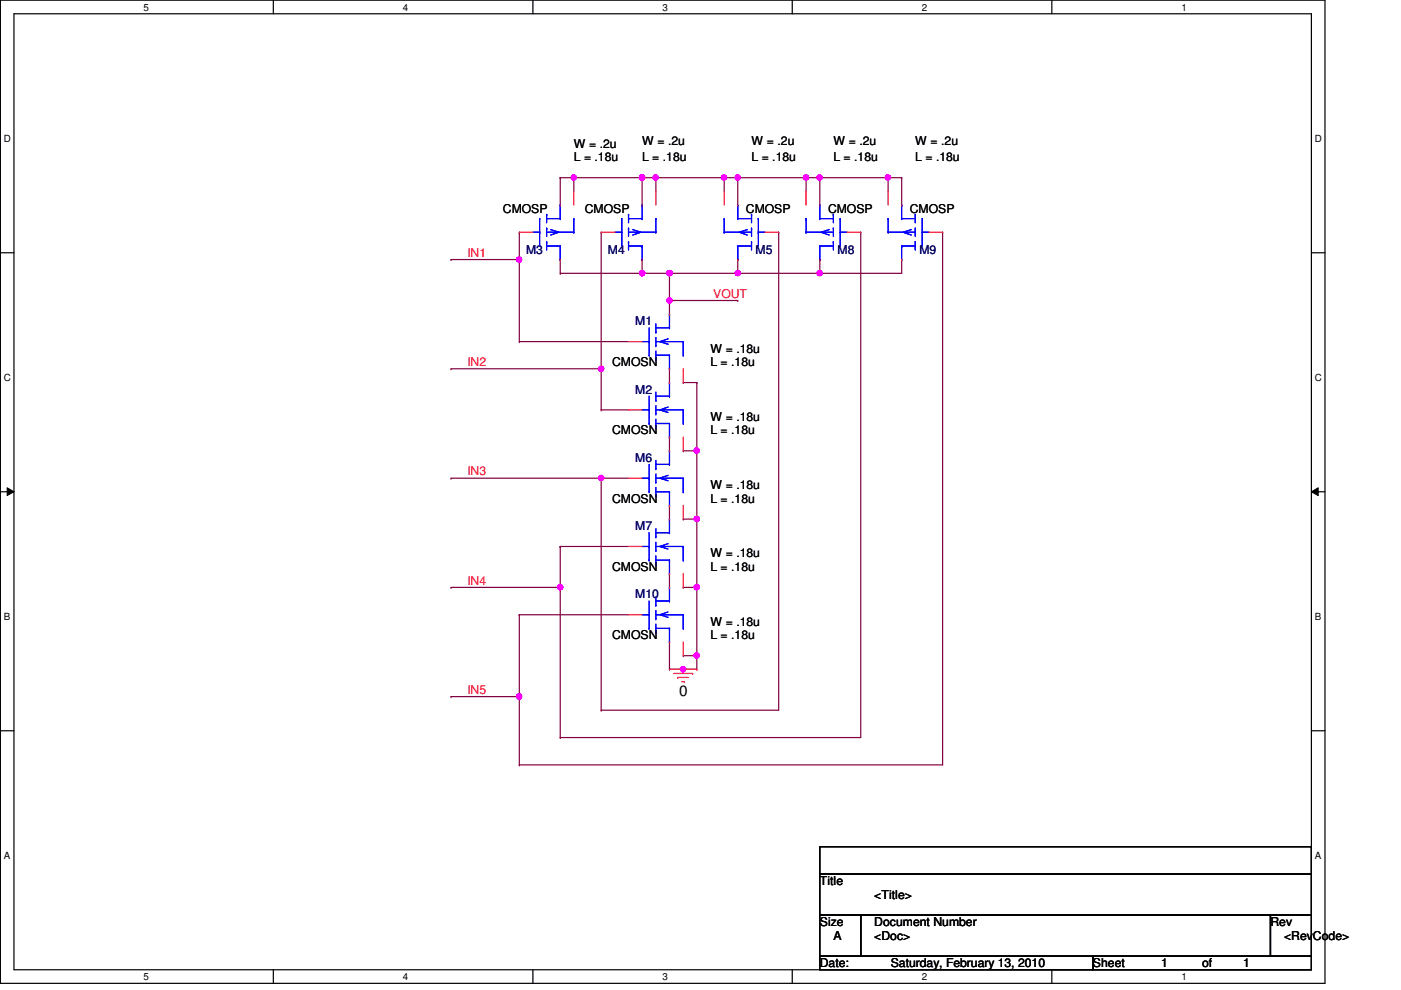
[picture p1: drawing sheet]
<svg xmlns="http://www.w3.org/2000/svg" width="297mm" height="210mm" viewBox="0 0 297 210" stroke-linecap="round" stroke-linejoin="round" font-family="sans-serif">
<path d="M.1 0h280.8v208.5h-280.8zM3 2.9h275v202.7h-275z" fill="none" stroke="#000" stroke-width=".25"/>
<g fill="#fff">
<path d="M30.4 .3h1.2v2.4h-1.2z"/>
<path d="M30.4 205.9h1.2v2.3h-1.2z"/>
</g>
<path d="M58 0v2.9M58 205.6v2.9" fill="none" stroke="#000" stroke-width=".25"/>
<g fill="#fff">
<path d="M85.4 .3h1.2v2.4h-1.2z"/>
<path d="M85.4 205.9h1.2v2.3h-1.2z"/>
</g>
<path d="M113 0v2.9M113 205.6v2.9" fill="none" stroke="#000" stroke-width=".25"/>
<g fill="#fff">
<path d="M140.5 .3h1.1v2.4h-1.1z"/>
<path d="M140.5 205.9h1.1v2.3h-1.1z"/>
</g>
<path d="M168 0v2.9M168 205.6v2.9" fill="none" stroke="#000" stroke-width=".25"/>
<g fill="#fff">
<path d="M195.4 .3h1.2v2.4h-1.2z"/>
<path d="M195.4 205.9h1.2v2.3h-1.2z"/>
</g>
<path d="M223 0v2.9M223 205.6v2.9" fill="none" stroke="#000" stroke-width=".25"/>
<g fill="#fff">
<path d="M250.5 .3h1.1v2.4h-1.1z"/>
<path d="M250.5 205.9h1.1v2.3h-1.1z"/>
<path d="M.8 28.2h1.5v2.4h-1.5z"/>
<path d="M278.8 28.2h1.4v2.4h-1.4z"/>
<path d="M.8 78.9h1.5v2.3h-1.5z"/>
<path d="M278.8 78.9h1.4v2.3h-1.4z"/>
</g>
<path d="M.1 53.6h2.9M278 53.6h2.9" fill="none" stroke="#000" stroke-width=".25"/>
<g fill="#fff">
<path d="M.8 129.6h1.4v2.3h-1.4z"/>
<path d="M278.8 129.6h1.3v2.3h-1.3z"/>
</g>
<path d="M.1 104.3h2.9M278 104.3h2.9" fill="none" stroke="#000" stroke-width=".25"/>
<path d="M1.5 103.4l1.5 .9-1.5 .8zM278 104.3l1.5-.9v1.7z" fill="#000"/>
<path d="M1.5 103.4l1.5 .9-1.5 .8zM278 104.3l1.5-.9v1.7z" fill="none" stroke="#000" stroke-width=".21"/>
<g fill="#fff">
<path d="M.8 180.3h1.4v2.3h-1.4z"/>
<path d="M278.8 180.3h1.3v2.3h-1.3z"/>
</g>
<path d="M.1 154.9h2.9M278 154.9h2.9" fill="none" stroke="#000" stroke-width=".25"/>
<g fill="none" stroke="#800040" stroke-width=".25">
<path d="M144.9 81.1h.1M144.9 95.6h.1M144.9 81.1h2.8M147.7 81.1h.1M147.7 81.1v14.5h-2.8M144.9 110.1h.1M144.9 110.1h2.8M144.9 124.5h.1M144.9 139h.1M144.9 124.5h2.8M144.9 139h2.8M147.7 139h.1"/>
<path d="M147.7 139v2.9"/>
</g>
<circle cx="147.7" cy="139" r=".56" fill="#f0f"/>
<circle cx="147.7" cy="139" r=".56" fill="none" stroke="#f0f" stroke-width=".25"/>
<path d="M147.7 95.6h.1M147.7 95.6v14.5" fill="none" stroke="#800040" stroke-width=".25"/>
<circle cx="147.7" cy="95.6" r=".56" fill="#f0f"/>
<circle cx="147.7" cy="95.6" r=".56" fill="none" stroke="#f0f" stroke-width=".25"/>
<path d="M147.7 110.1h.1M147.7 110.1v14.4" fill="none" stroke="#800040" stroke-width=".25"/>
<circle cx="147.7" cy="110" r=".56" fill="#f0f"/>
<circle cx="147.7" cy="110" r=".56" fill="none" stroke="#f0f" stroke-width=".25"/>
<path d="M147.7 124.5h.1M147.7 124.5v14.5" fill="none" stroke="#800040" stroke-width=".25"/>
<circle cx="147.7" cy="124.5" r=".56" fill="#f0f"/>
<circle cx="147.7" cy="124.5" r=".56" fill="none" stroke="#f0f" stroke-width=".25"/>
<path d="M136.1 58h.1M136.1 58h5.8" fill="none" stroke="#800040" stroke-width=".25"/>
<circle cx="136.1" cy="57.9" r=".56" fill="#f0f"/>
<circle cx="136.1" cy="57.9" r=".56" fill="none" stroke="#f0f" stroke-width=".25"/>
<path d="M118.8 55h.1M118.8 55v3M136.1 55h.1M136.1 55v3M127.5 101.4h.1M127.5 101.4h5.8" fill="none" stroke="#800040" stroke-width=".25"/>
<circle cx="136.1" cy="57.9" r=".56" fill="#f0f"/>
<circle cx="136.1" cy="57.9" r=".56" fill="none" stroke="#f0f" stroke-width=".25"/>
<path d="M118.8 37.7h.1M118.8 37.7v5.8M121.7 37.7h.1M121.7 37.7v2.9M127.5 78.2h.1M127.5 78.2v8.7M141.9 78.2h.1M141.9 78.2v2.9M127.5 86.9h.1M127.5 86.9h5.8" fill="none" stroke="#800040" stroke-width=".25"/>
<circle cx="127.5" cy="78.2" r=".56" fill="#f0f"/>
<circle cx="127.5" cy="78.2" r=".56" fill="none" stroke="#f0f" stroke-width=".25"/>
<path d="M121.7 37.7h.1M121.7 37.7h14.4" fill="none" stroke="#800040" stroke-width=".25"/>
<circle cx="136.1" cy="37.6" r=".56" fill="#f0f"/>
<circle cx="136.1" cy="37.6" r=".56" fill="none" stroke="#f0f" stroke-width=".25"/>
<circle cx="121.7" cy="37.6" r=".56" fill="#f0f"/>
<circle cx="121.7" cy="37.6" r=".56" fill="none" stroke="#f0f" stroke-width=".25"/>
<path d="M141.9 63.7h.1M141.9 63.7v2.9" fill="none" stroke="#800040" stroke-width=".25"/>
<circle cx="141.9" cy="63.7" r=".56" fill="#f0f"/>
<circle cx="141.9" cy="63.7" r=".56" fill="none" stroke="#f0f" stroke-width=".25"/>
<path d="M110.1 55h.1M110.1 55v17.4M110.1 72.4h.1M110.1 72.4h23.2" fill="none" stroke="#800040" stroke-width=".25"/>
<circle cx="110.1" cy="55" r=".56" fill="#f0f"/>
<circle cx="110.1" cy="55" r=".56" fill="none" stroke="#f0f" stroke-width=".25"/>
<path d="M141.9 58h.1M141.9 58v5.7" fill="none" stroke="#800040" stroke-width=".25"/>
<circle cx="141.9" cy="57.9" r=".56" fill="#f0f"/>
<circle cx="141.9" cy="57.9" r=".56" fill="none" stroke="#f0f" stroke-width=".25"/>
<path d="M153.5 37.7h.1M153.5 37.7v2.9M153.5 37.7h2.9M156.4 37.7h.1M156.4 37.7v5.8" fill="none" stroke="#800040" stroke-width=".25"/>
<circle cx="156.4" cy="37.6" r=".56" fill="#f0f"/>
<circle cx="156.4" cy="37.6" r=".56" fill="none" stroke="#f0f" stroke-width=".25"/>
<path d="M141.9 58h.1M156.4 55h.1M156.4 55v3h-14.5" fill="none" stroke="#800040" stroke-width=".25"/>
<circle cx="156.4" cy="57.9" r=".56" fill="#f0f"/>
<circle cx="156.4" cy="57.9" r=".56" fill="none" stroke="#f0f" stroke-width=".25"/>
<circle cx="141.9" cy="57.9" r=".56" fill="#f0f"/>
<circle cx="141.9" cy="57.9" r=".56" fill="none" stroke="#f0f" stroke-width=".25"/>
<path d="M136.1 37.7h.1M136.1 37.7v5.8M165.1 49.2h.1M165.1 49.2v101.4h-37.6M141.9 92.7h.1M141.9 92.7v2.9M118.8 115.9h.1M118.8 115.9h14.5M141.9 107.1h.1M141.9 107.1v3M127.5 150.6h.1" fill="none" stroke="#800040" stroke-width=".25"/>
<circle cx="136.1" cy="37.6" r=".56" fill="#f0f"/>
<circle cx="136.1" cy="37.6" r=".56" fill="none" stroke="#f0f" stroke-width=".25"/>
<path d="M136.1 37.7h.1M136.1 37.7h3M139.1 37.7h.1M139.1 37.7v2.9M156.4 37.7h.1M156.4 37.7h14.5M170.9 37.7h.1M170.9 37.7v2.9M173.8 37.7h.1M173.8 37.7v5.8M118.8 58h.1M118.8 58h17.3" fill="none" stroke="#800040" stroke-width=".25"/>
<circle cx="173.8" cy="37.6" r=".56" fill="#f0f"/>
<circle cx="173.8" cy="37.6" r=".56" fill="none" stroke="#f0f" stroke-width=".25"/>
<path d="M170.9 37.7h.1M170.9 37.7h2.9" fill="none" stroke="#800040" stroke-width=".25"/>
<circle cx="170.9" cy="37.6" r=".56" fill="#f0f"/>
<circle cx="170.9" cy="37.6" r=".56" fill="none" stroke="#f0f" stroke-width=".25"/>
<path d="M173.8 55h.1M173.8 55v3" fill="none" stroke="#800040" stroke-width=".25"/>
<circle cx="173.8" cy="57.9" r=".56" fill="#f0f"/>
<circle cx="173.8" cy="57.9" r=".56" fill="none" stroke="#f0f" stroke-width=".25"/>
<path d="M156.4 58h.1M156.4 58h17.4M182.5 49.2h.1M182.5 49.2v107.2h-63.7M118.8 124.5h.1M118.8 124.5v31.9M118.8 156.4h.1" fill="none" stroke="#800040" stroke-width=".25"/>
<circle cx="118.8" cy="124.5" r=".56" fill="#f0f"/>
<circle cx="118.8" cy="124.5" r=".56" fill="none" stroke="#f0f" stroke-width=".25"/>
<path d="M118.8 37.7h.1M118.8 37.7h2.9M127.5 101.4h.1M127.5 101.4v49.2" fill="none" stroke="#800040" stroke-width=".25"/>
<circle cx="127.5" cy="101.3" r=".56" fill="#f0f"/>
<circle cx="127.5" cy="101.3" r=".56" fill="none" stroke="#f0f" stroke-width=".25"/>
<path d="M173.8 37.7h.1M173.8 37.7h17.4M188.3 37.7h.1M188.3 37.7v2.9M191.2 37.7h.1M191.2 37.7v5.8" fill="none" stroke="#800040" stroke-width=".25"/>
<circle cx="188.2" cy="37.6" r=".56" fill="#f0f"/>
<circle cx="188.2" cy="37.6" r=".56" fill="none" stroke="#f0f" stroke-width=".25"/>
<path d="M173.8 58h.1M191.2 55h.1M191.2 55v3h-17.4M141.9 121.6h.1M141.9 136.1h.1M141.9 121.6v2.9M141.9 136.1v5.8M144.9 141.9h.1M144.9 141.9h2.8" fill="none" stroke="#800040" stroke-width=".25"/>
<circle cx="144.8" cy="141.9" r=".56" fill="#f0f"/>
<circle cx="144.8" cy="141.9" r=".56" fill="none" stroke="#f0f" stroke-width=".25"/>
<path d="M199.9 49.2h.1M199.9 49.2v113h-89.8M110.1 147.7h.1M110.1 147.7v14.5M110.1 162.2h.1" fill="none" stroke="#800040" stroke-width=".25"/>
<circle cx="110" cy="147.7" r=".56" fill="#f0f"/>
<circle cx="110" cy="147.7" r=".56" fill="none" stroke="#f0f" stroke-width=".25"/>
<g fill="none" stroke="#800040" stroke-width=".25">
<path d="M139.1 37.7h14.4M153.5 37.7h.1M95.6 55h.1M110.1 49.2h.1M110.1 49.2v5.8h-14.5M127.5 49.2h.1M127.5 49.2v29h-31.9M95.6 78.2h.1M141.9 63.7h14.5M156.4 63.7h.1M95.6 101.4h.1M95.6 101.4h31.9"/>
<path d="M118.8 115.9h.1M118.8 115.9v8.6h-23.2M95.6 124.5h.1M110.1 130.3h.1M110.1 130.3h23.2M110.1 130.3v17.4h-14.5M95.6 147.7h.1M141.9 141.9h.1M141.9 141.9h3"/>
</g>
<circle cx="139" cy="37.6" r=".56" fill="#f0f"/>
<circle cx="139" cy="37.6" r=".56" fill="none" stroke="#f0f" stroke-width=".25"/>
<circle cx="153.5" cy="37.6" r=".56" fill="#f0f"/>
<circle cx="153.5" cy="37.6" r=".56" fill="none" stroke="#f0f" stroke-width=".25"/>
<g fill="none" stroke="#f00" stroke-width=".25">
<path d="M110.1 49.2h2.9M118.8 43.5h.1M118.8 55h.1M121.7 40.6v2.9M127.5 49.2h2.9M136.1 43.5h.1M136.1 55h.1M139.1 40.6v2.9M153.5 40.6v2.9M156.4 43.5h.1M156.4 55h.1M162.2 49.2h2.9"/>
<path d="M170.9 40.6v2.9M173.8 43.5h.1M173.8 55h.1M179.6 49.2h2.9M188.3 40.6v2.9M191.2 43.5h.1M191.2 55h.1M197 49.2h2.9M133.3 72.4h2.8M141.9 78.2h.1M141.9 66.6h.1M144.9 78.2v2.9"/>
<path d="M133.3 86.9h2.8M141.9 92.7h.1M141.9 81.1h.1M141.9 95.6h.1M144.9 92.7v2.9M133.3 115.9h2.8M133.3 101.4h2.8M141.9 110.1h.1M141.9 107.1h.1M144.9 107.1v3M133.3 130.3h2.8M141.9 121.6h.1"/>
<path d="M141.9 136.1h.1M141.9 124.5h.1M144.9 121.6v2.9M144.9 136.1v2.9M141.9 141.9h5.8M142.8 142.8h4.1M143.7 143.6h.1M143.7 143.6h2.3M144.6 144.5h.5M145.1 144.5h.1M146.9 142.8h.1M147.7 141.9h.1"/>
</g>
<path d="M173.8 179.5h104.2v5.8h-104.2zM173.8 185.3h104.2v8.7h-104.2zM173.8 194h8.7v8.7h-8.7zM182.5 194h86.9v8.7h-86.9zM269.4 194h8.6v8.7h-8.6zM173.8 202.7h57.9v2.9h-57.9zM231.7 202.7h46.3v2.9h-46.3z" fill="none" stroke="#000" stroke-width=".25"/>
<g fill="none" stroke="#00f" stroke-width=".25">
<path d="M113 49.2h1.4M114.4 46.4h.1M114.4 49.2h.1M114.4 46.4v5.8M115.9 51.3h.1M115.9 48.4h.1M115.9 45.5h.1M115.9 46.4h2.9M115.9 52.2h2.9M115.9 49.2h5.8M115.9 45.5v1.7M115.9 48.4v1.7"/>
<path d="M115.9 51.3v1.7M116.8 48.7l1.7 .5-1.7 .6M118.8 46.4h.1M118.8 52.2h.1M118.8 43.5h.1M118.8 55h.1M118.8 43.5v2.9M118.8 52.2v2.8M121.7 46.4h.1M121.7 49.2h.1M121.7 46.4v2.8M130.4 49.2h1.4"/>
<path d="M131.8 46.4h.1M131.8 49.2h.1M131.8 46.4v5.8M133.3 51.3h.1M133.3 48.4h.1M133.3 45.5h.1M133.3 46.4h2.8M133.3 52.2h2.8M133.3 49.2h5.8M133.3 45.5v1.7M133.3 48.4v1.7M133.3 51.3v1.7"/>
<path d="M134.2 48.7l1.7 .5-1.7 .6M136.1 46.4h.1M136.1 52.2h.1M136.1 43.5h.1M136.1 55h.1M136.1 43.5v2.9M136.1 52.2v2.8M139.1 46.4h.1M139.1 49.2h.1M139.1 46.4v2.8M153.5 46.4h.1M153.5 49.2h.1"/>
<path d="M153.5 49.2h5.8M153.5 46.4v2.8M156.4 46.4h.1M156.4 52.2h.1M156.4 43.5h.1M156.4 55h.1M156.4 46.4h2.9M156.4 52.2h2.9M156.4 43.5v2.9M156.4 52.2v2.8M158.4 48.7l-1.7 .5 1.7 .6M159.3 51.3h.1"/>
<path d="M159.3 48.4h.1M159.3 45.5h.1M159.3 45.5v1.7M159.3 48.4v1.7M159.3 51.3v1.7M160.8 46.4h.1M160.8 49.2h.1M160.8 49.2h1.4M160.8 46.4v5.8M170.9 46.4h.1M170.9 49.2h.1M170.9 49.2h5.8"/>
<path d="M170.9 46.4v2.8M173.8 46.4h.1M173.8 52.2h.1M173.8 43.5h.1M173.8 55h.1M173.8 46.4h2.9M173.8 52.2h2.9M173.8 43.5v2.9M173.8 52.2v2.8M175.8 48.7l-1.7 .5 1.7 .6M176.7 51.3h.1M176.7 48.4h.1"/>
<path d="M176.7 45.5h.1M176.7 45.5v1.7M176.7 48.4v1.7M176.7 51.3v1.7M178.1 46.4h.1M178.1 49.2h.1M178.1 49.2h1.5M178.1 46.4v5.8M188.3 46.4h.1M188.3 49.2h.1M188.3 49.2h5.8M188.3 46.4v2.8"/>
<path d="M191.2 46.4h.1M191.2 52.2h.1M191.2 43.5h.1M191.2 55h.1M191.2 46.4h2.9M191.2 52.2h2.9M191.2 43.5v2.9M191.2 52.2v2.8M193.2 48.7l-1.7 .5 1.7 .6M194.1 51.3h.1M194.1 48.4h.1M194.1 45.5h.1"/>
<path d="M194.1 45.5v1.7M194.1 48.4v1.7M194.1 51.3v1.7M195.5 46.4h.1M195.5 49.2h.1M195.5 49.2h1.5M195.5 46.4v5.8M136.1 72.4h1.5M137.6 75.3h.1M137.6 72.4h.1M137.6 69.5v5.8M139.1 70.4h.1"/>
<path d="M139.1 73.3h.1M139.1 76.2h.1M139.1 75.3h2.8M139.1 69.5h2.8M139.1 72.4h5.8M139.1 68.7v1.7M139.1 71.5v1.8M139.1 74.4v1.8M141.6 71.8l-1.7 .6 1.7 .6M141.9 75.3h.1M141.9 69.5h.1M141.9 78.2h.1"/>
<path d="M141.9 66.6h.1M141.9 66.6v2.9M141.9 75.3v2.9M144.9 75.3h.1M144.9 72.4h.1M144.9 72.4v2.9M136.1 86.9h1.5M137.6 89.8h.1M137.6 86.9h.1M137.6 84v5.8M137.6 98.5v5.8M139.1 84.9h.1"/>
<path d="M139.1 87.8h.1M139.1 90.7h.1M139.1 99.4h.1M139.1 83.1v1.8M139.1 86v1.8M139.1 88.9v1.8M139.1 97.6v1.8M139.1 89.8h2.8M139.1 84h2.8M139.1 86.9h5.8M139.1 98.5h2.8M141.6 86.3l-1.7 .6 1.7 .6"/>
<path d="M141.9 89.8h.1M141.9 84h.1M141.9 92.7h.1M141.9 81.1h.1M141.9 98.5h.1M141.9 95.6h.1M141.9 81.1v2.9M141.9 89.8v2.9M141.9 95.6v2.9M144.9 89.8h.1M144.9 86.9h.1M144.9 86.9v2.9"/>
<path d="M136.1 115.9h1.5M136.1 101.4h1.5M137.6 118.7h.1M137.6 115.9h.1M137.6 104.3h.1M137.6 101.4h.1M137.6 112.9v5.8M139.1 113.8h.1M139.1 116.7h.1M139.1 119.6h.1M139.1 102.2h.1M139.1 105.2h.1"/>
<path d="M139.1 100.5v1.7M139.1 103.4v1.8M139.1 112.1v1.7M139.1 115v1.7M139.1 117.9v1.7M139.1 118.7h2.8M139.1 112.9h2.8M139.1 115.9h5.8M139.1 104.3h2.8M139.1 101.4h5.8M141.6 115.3l-1.7 .6 1.7 .5M141.6 100.8l-1.7 .6 1.7 .5"/>
<path d="M141.9 118.7h.1M141.9 112.9h.1M141.9 110.1h.1M141.9 104.3h.1M141.9 107.1h.1M141.9 104.3v2.8M141.9 110.1v2.8M141.9 118.7v2.9M144.9 118.7h.1M144.9 115.9h.1M144.9 104.3h.1M144.9 101.4h.1"/>
<path d="M144.9 101.4v2.9M144.9 115.9v2.8M136.1 130.3h1.5M137.6 133.2h.1M137.6 130.3h.1M137.6 127.4v5.8M139.1 128.3h.1M139.1 131.2h.1M139.1 134.1h.1M139.1 126.6v1.7M139.1 129.5v1.7M139.1 132.3v1.8"/>
<path d="M139.1 133.2h2.8M139.1 127.4h2.8M139.1 130.3h5.8M141.6 129.8l-1.7 .5 1.7 .6M141.9 121.6h.1M141.9 133.2h.1M141.9 127.4h.1M141.9 136.1h.1M141.9 124.5h.1M141.9 124.5v2.9M141.9 133.2v2.9M144.9 133.2h.1"/>
<path d="M144.9 130.3h.1M144.9 130.3v2.9"/>
</g>
<circle cx="147.7" cy="139" r=".56" fill="#f0f"/>
<circle cx="147.7" cy="139" r=".56" fill="none" stroke="#f0f" stroke-width=".25"/>
<circle cx="147.7" cy="95.6" r=".56" fill="#f0f"/>
<circle cx="147.7" cy="95.6" r=".56" fill="none" stroke="#f0f" stroke-width=".25"/>
<circle cx="147.7" cy="110" r=".56" fill="#f0f"/>
<circle cx="147.7" cy="110" r=".56" fill="none" stroke="#f0f" stroke-width=".25"/>
<circle cx="147.7" cy="124.5" r=".56" fill="#f0f"/>
<circle cx="147.7" cy="124.5" r=".56" fill="none" stroke="#f0f" stroke-width=".25"/>
<circle cx="136.1" cy="57.9" r=".56" fill="#f0f"/>
<circle cx="136.1" cy="57.9" r=".56" fill="none" stroke="#f0f" stroke-width=".25"/>
<circle cx="136.1" cy="57.9" r=".56" fill="#f0f"/>
<circle cx="136.1" cy="57.9" r=".56" fill="none" stroke="#f0f" stroke-width=".25"/>
<circle cx="127.5" cy="78.2" r=".56" fill="#f0f"/>
<circle cx="127.5" cy="78.2" r=".56" fill="none" stroke="#f0f" stroke-width=".25"/>
<circle cx="136.1" cy="37.6" r=".56" fill="#f0f"/>
<circle cx="136.1" cy="37.6" r=".56" fill="none" stroke="#f0f" stroke-width=".25"/>
<circle cx="121.7" cy="37.6" r=".56" fill="#f0f"/>
<circle cx="121.7" cy="37.6" r=".56" fill="none" stroke="#f0f" stroke-width=".25"/>
<circle cx="141.9" cy="63.7" r=".56" fill="#f0f"/>
<circle cx="141.9" cy="63.7" r=".56" fill="none" stroke="#f0f" stroke-width=".25"/>
<circle cx="110.1" cy="55" r=".56" fill="#f0f"/>
<circle cx="110.1" cy="55" r=".56" fill="none" stroke="#f0f" stroke-width=".25"/>
<circle cx="141.9" cy="57.9" r=".56" fill="#f0f"/>
<circle cx="141.9" cy="57.9" r=".56" fill="none" stroke="#f0f" stroke-width=".25"/>
<circle cx="156.4" cy="37.6" r=".56" fill="#f0f"/>
<circle cx="156.4" cy="37.6" r=".56" fill="none" stroke="#f0f" stroke-width=".25"/>
<circle cx="156.4" cy="57.9" r=".56" fill="#f0f"/>
<circle cx="156.4" cy="57.9" r=".56" fill="none" stroke="#f0f" stroke-width=".25"/>
<circle cx="141.9" cy="57.9" r=".56" fill="#f0f"/>
<circle cx="141.9" cy="57.9" r=".56" fill="none" stroke="#f0f" stroke-width=".25"/>
<circle cx="136.1" cy="37.6" r=".56" fill="#f0f"/>
<circle cx="136.1" cy="37.6" r=".56" fill="none" stroke="#f0f" stroke-width=".25"/>
<circle cx="173.8" cy="37.6" r=".56" fill="#f0f"/>
<circle cx="173.8" cy="37.6" r=".56" fill="none" stroke="#f0f" stroke-width=".25"/>
<circle cx="170.9" cy="37.6" r=".56" fill="#f0f"/>
<circle cx="170.9" cy="37.6" r=".56" fill="none" stroke="#f0f" stroke-width=".25"/>
<circle cx="173.8" cy="57.9" r=".56" fill="#f0f"/>
<circle cx="173.8" cy="57.9" r=".56" fill="none" stroke="#f0f" stroke-width=".25"/>
<circle cx="118.8" cy="124.5" r=".56" fill="#f0f"/>
<circle cx="118.8" cy="124.5" r=".56" fill="none" stroke="#f0f" stroke-width=".25"/>
<circle cx="127.5" cy="101.3" r=".56" fill="#f0f"/>
<circle cx="127.5" cy="101.3" r=".56" fill="none" stroke="#f0f" stroke-width=".25"/>
<circle cx="188.2" cy="37.6" r=".56" fill="#f0f"/>
<circle cx="188.2" cy="37.6" r=".56" fill="none" stroke="#f0f" stroke-width=".25"/>
<circle cx="144.8" cy="141.9" r=".56" fill="#f0f"/>
<circle cx="144.8" cy="141.9" r=".56" fill="none" stroke="#f0f" stroke-width=".25"/>
<circle cx="110" cy="147.7" r=".56" fill="#f0f"/>
<circle cx="110" cy="147.7" r=".56" fill="none" stroke="#f0f" stroke-width=".25"/>
<circle cx="139" cy="37.6" r=".56" fill="#f0f"/>
<circle cx="139" cy="37.6" r=".56" fill="none" stroke="#f0f" stroke-width=".25"/>
<circle cx="153.5" cy="37.6" r=".56" fill="#f0f"/>
<circle cx="153.5" cy="37.6" r=".56" fill="none" stroke="#f0f" stroke-width=".25"/>
<text font-size="3.2" x="144" y="147.7">0</text>
<g font-size="2.6">
<text x="121.7" y="31.3">W = .2u</text>
<text x="121.7" y="34.2">L = .18u</text>
<text x="136.1" y="30.7">W = .2u</text>
<text x="136.1" y="34.2">L = .18u</text>
<text x="159.3" y="30.7">W = .2u</text>
<text x="159.3" y="34.2">L = .18u</text>
<text x="176.7" y="30.7">W = .2u</text>
<text x="176.7" y="34.2">L = .18u</text>
<text x="194.1" y="30.7">W = .2u</text>
<text x="194.1" y="34.2">L = .18u</text>
<text x="106.6" y="45.2">CMOSP</text>
<text x="124" y="45.2">CMOSP</text>
<text x="158.2" y="45.2">CMOSP</text>
<text x="175.6" y="45.2">CMOSP</text>
<text x="192.9" y="45.2">CMOSP</text>
<text x="129.8" y="77.6">CMOSN</text>
<text x="150.6" y="74.8">W = .18u</text>
<text x="150.6" y="77.6">L = .18u</text>
<text x="150.6" y="89.2">W = .18u</text>
<text x="129.8" y="92.1">CMOSN</text>
<text x="150.6" y="92.1">L = .18u</text>
<text x="129.8" y="106.6">CMOSN</text>
<text x="150.6" y="103.7">W = .18u</text>
<text x="150.6" y="106.6">L = .18u</text>
<text x="150.6" y="118.2">W = .18u</text>
<text x="129.8" y="121.1">CMOSN</text>
<text x="150.6" y="121.1">L = .18u</text>
<text x="129.8" y="135.6">CMOSN</text>
<text x="150.6" y="132.7">W = .18u</text>
<text x="150.6" y="135.6">L = .18u</text>
<text x="173.8" y="187.7">Title</text>
<text x="185.4" y="190.6">&lt;Title&gt;</text>
<text x="173.8" y="196.3">Size</text>
<text x="185.4" y="196.3">Document Number</text>
<text x="269.4" y="196.3">Rev</text>
<text x="176.7" y="199.3">A</text>
<text x="185.4" y="199.3">&lt;Doc&gt;</text>
<text x="272.2" y="199.3">&lt;RevCode&gt;</text>
<text x="173.8" y="205.1">Date:</text>
<text x="188.8" y="205.1">Saturday, February 13, 2010</text>
<text x="231.7" y="205.1">Sheet</text>
<text x="246.2" y="205.1">1</text>
<text x="254.9" y="205.1">of</text>
<text x="263.6" y="205.1">1</text>
</g>
<g font-size="2.6" fill="#000080">
<text x="111.5" y="53.9">M3</text>
<text x="128.9" y="53.9">M4</text>
<text x="160.2" y="53.9">M5</text>
<text x="177.6" y="53.9">M8</text>
<text x="194.9" y="53.9">M9</text>
<text x="134.7" y="69">M1</text>
<text x="134.7" y="83.4">M2</text>
<text x="134.7" y="97.9">M6</text>
<text x="134.7" y="112.4">M7</text>
<text x="134.7" y="126.9">M10</text>
</g>
<g font-size="2.6" fill="#f00">
<text x="99.1" y="54.4">IN1</text>
<text x="151.2" y="63.1">VOUT</text>
<text x="99.1" y="77.6">IN2</text>
<text x="99.1" y="100.8">IN3</text>
<text x="99.1" y="124">IN4</text>
<text x="99.1" y="147.1">IN5</text>
</g>
<g font-size="2.1">
<text x="30.4" y="2.2">5</text>
<text x="85.4" y="2.2">4</text>
<text x="140.5" y="2.2">3</text>
<text x="195.4" y="2.2">2</text>
<text x="250.5" y="2.2">1</text>
<text x=".8" y="30.1">D</text>
<text x="278.8" y="30.1">D</text>
<text x=".8" y="80.8">C</text>
<text x="278.8" y="80.8">C</text>
<text x=".8" y="131.5">B</text>
<text x="278.8" y="131.5">B</text>
<text x=".8" y="182.2">A</text>
<text x="278.8" y="182.2">A</text>
<text x="30.4" y="207.8">5</text>
<text x="85.4" y="207.8">4</text>
<text x="140.5" y="207.8">3</text>
<text x="195.4" y="207.8">2</text>
<text x="250.5" y="207.8">1</text>
</g>
</svg>
